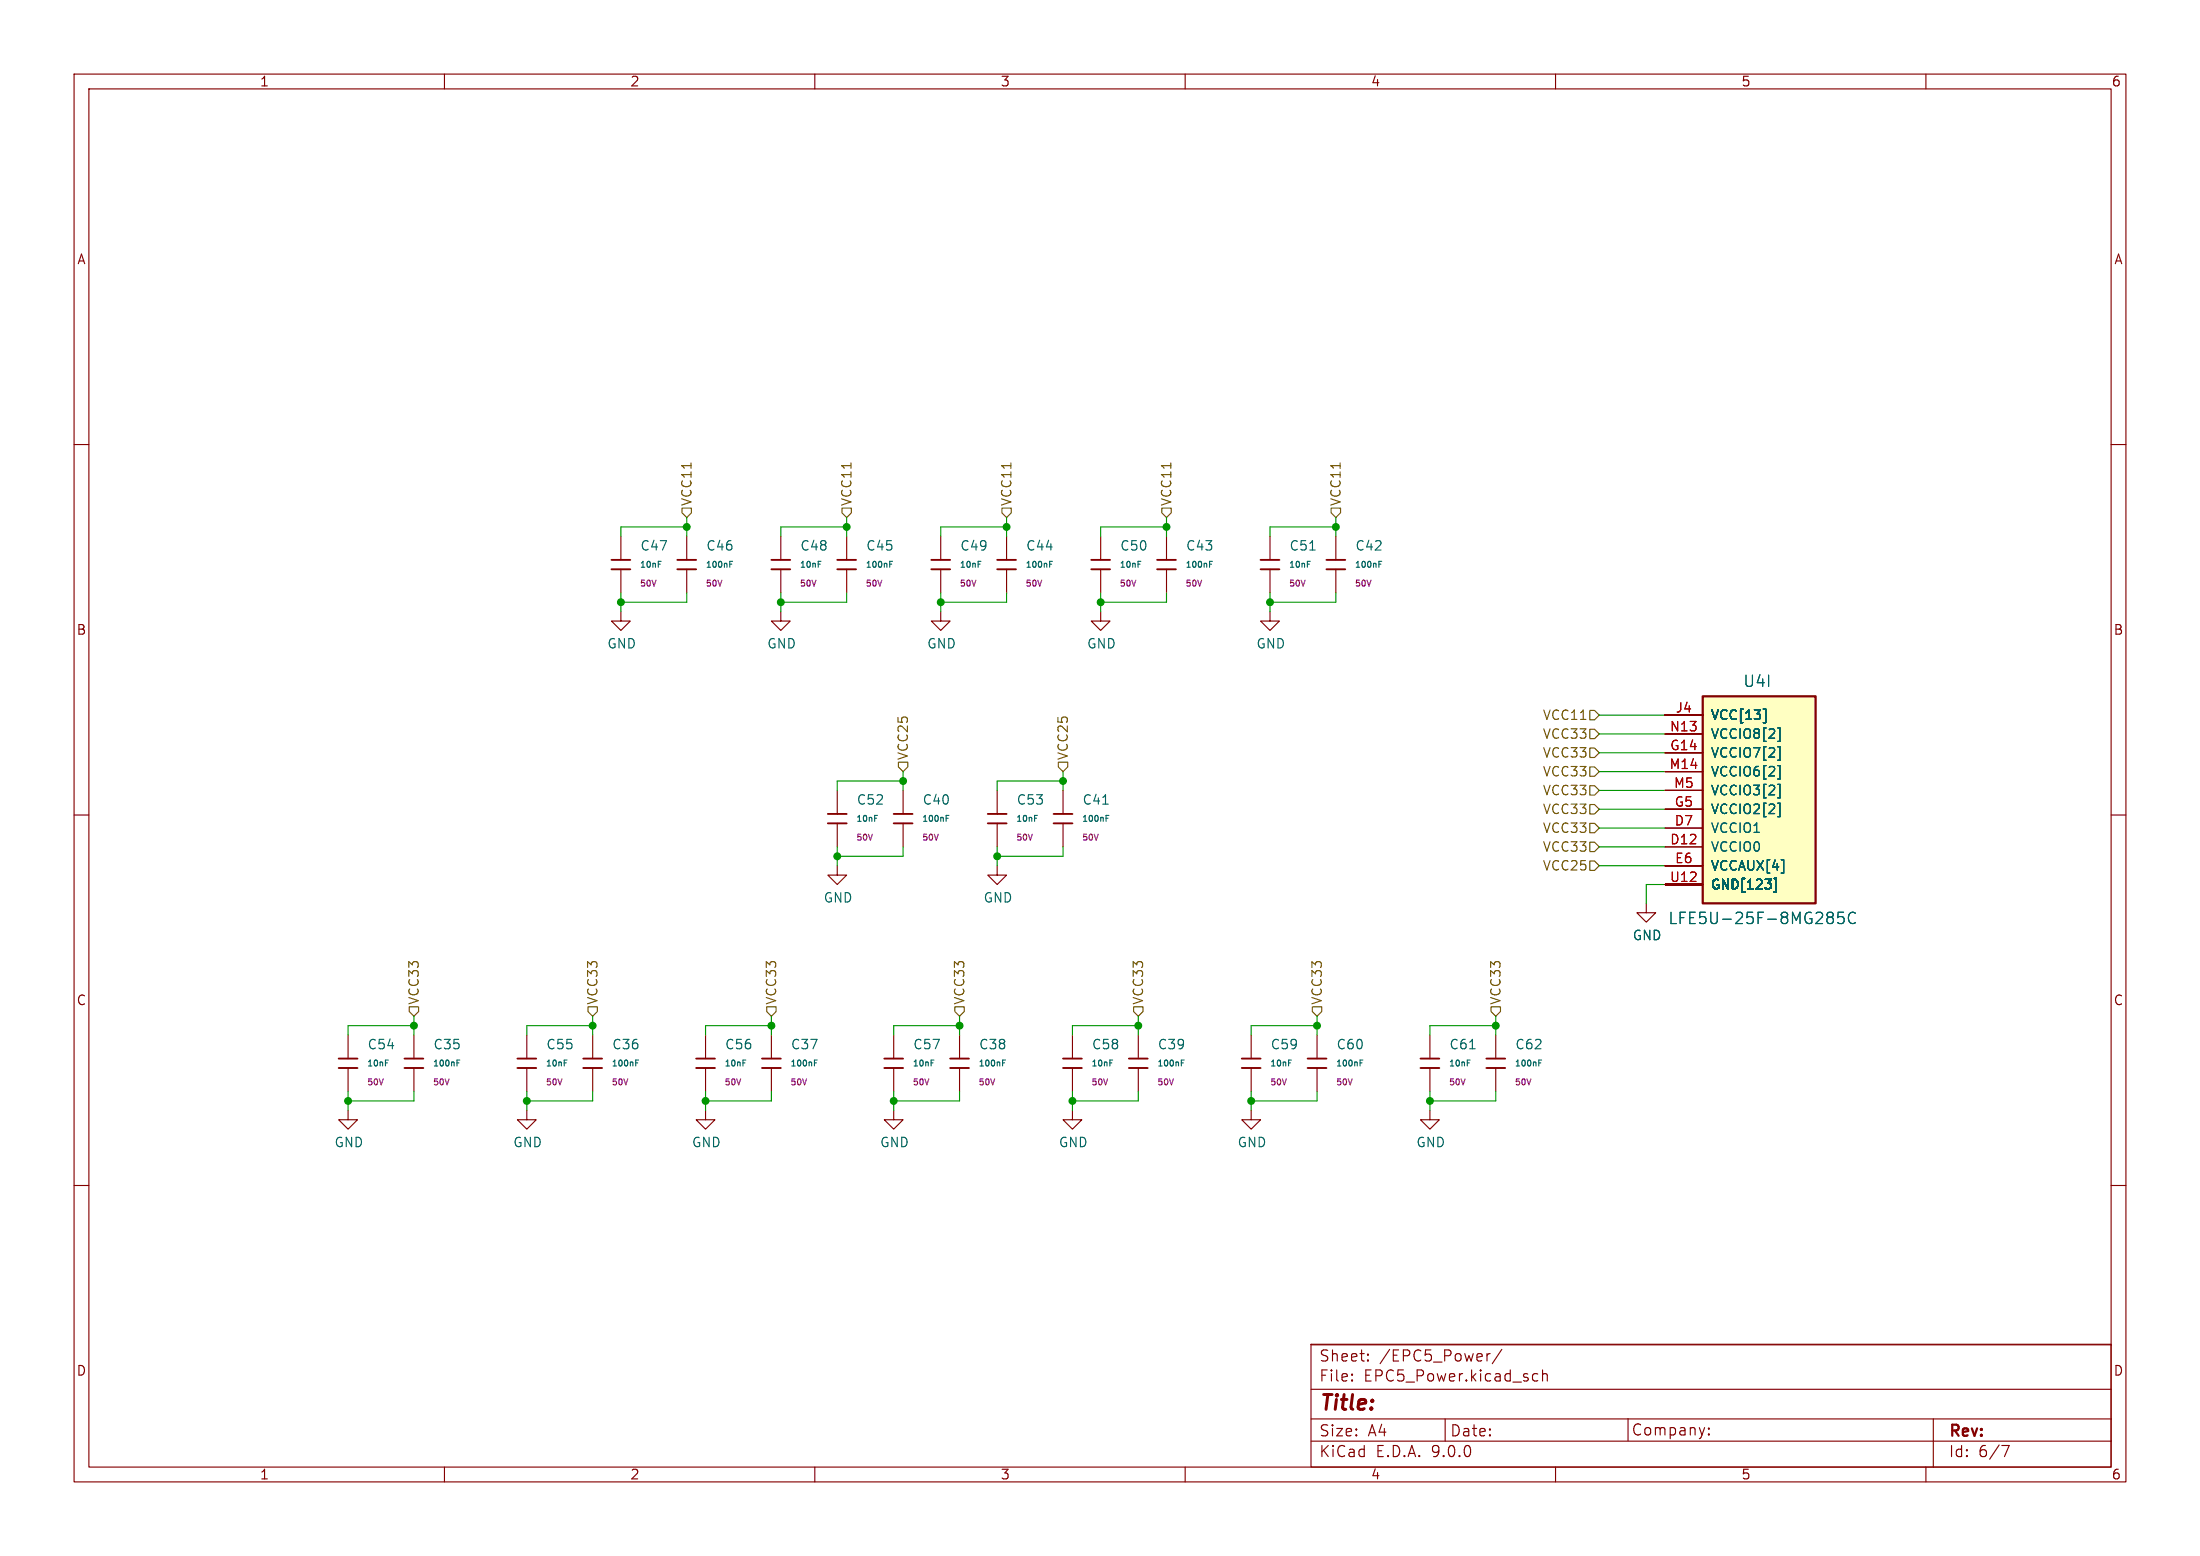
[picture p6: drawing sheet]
<svg xmlns="http://www.w3.org/2000/svg" width="297mm" height="210mm" viewBox="0 0 297 210" stroke-linecap="round" stroke-linejoin="round" font-family="sans-serif">
<g fill="none" stroke="#840000" stroke-width=".15">
<path d="M10 10h277v190h-277zM12 12h273v186h-273zM60 10v2M110 10v2M160 10v2M210 10v2M260 10v2M10 60h2M127 72.4v3.2M127 76.8v3.2M135.9 72.4v3.2M135.9 76.8v3.2"/>
<path d="M148.6 72.4v3.2M148.6 76.8v3.2M157.5 72.4v3.2M157.5 76.8v3.2M171.4 72.4v3.2M171.4 76.8v3.2M180.3 72.4v3.2M180.3 76.8v3.2M285 60h2M127 82.6v1.2h1.3l-1.3 1.3-1.3-1.3h1.3M148.6 82.6v1.2h1.3l-1.3 1.3-1.3-1.3h1.3M171.4 82.6v1.2h1.3l-1.3 1.3-1.2-1.3h1.2"/>
<path d="M10 110h2M121.9 106.7v3.2M121.9 111.1v3.2M134.6 116.8v1.3h1.3l-1.3 1.3-1.3-1.3h1.3M134.6 106.7v3.2M134.6 111.1v3.2M143.5 106.7v3.2M143.5 111.1v3.2M285 110h2M47 139.7v3.2M55.9 139.7v3.2M71.1 139.7v3.2"/>
<path d="M80 139.7v3.2M95.2 139.7v3.2M104.1 139.7v3.2M120.6 139.7v3.2M144.8 139.7v3.2M153.7 139.7v3.2M168.9 139.7v3.2M177.8 139.7v3.2M222.2 121.9v1.3h1.3l-1.3 1.3-1.2-1.3h1.2M47 149.9v1.2h1.3l-1.3 1.3-1.3-1.3h1.3M47 144.1v3.2M55.9 144.1v3.2"/>
<path d="M71.1 149.9v1.2h1.3l-1.3 1.3-1.3-1.3h1.3M71.1 144.1v3.2M80 144.1v3.2M95.2 149.9v1.2h1.3l-1.3 1.3-1.2-1.3h1.2M95.2 144.1v3.2M104.1 144.1v3.2M120.6 149.9v1.2h1.3l-1.3 1.3-1.2-1.3h1.2M120.6 144.1v3.2M144.8 149.9v1.2h1.2l-1.2 1.3-1.3-1.3h1.3M144.8 144.1v3.2M153.7 144.1v3.2M168.9 144.1v3.2"/>
<path d="M177.8 144.1v3.2M193 149.9v1.2h1.3l-1.3 1.3-1.2-1.3h1.2M10 160h2M285 160h2M60 198v2M110 198v2M160 198v2M177 181.4h108v16.6h-108zM177 194.5h108M177 191.5h108M177 187.5h108M177 181.5h108"/>
<path d="M182.5 186.3h.1l-.1 .1M182.5 186.3v.1M182.5 185.5v.1M182.5 185.5h.1l-.1 .1M184.7 183.6v.1M184.7 183.6h-.1l.1 .1M184.7 182.8v.1M184.7 182.8h-.1l.1 .1M195.1 191.5v3M200.7 182.7v1M201.2 182.7l-.3 .1-.2 .2M202.7 182.1l-1.2 2"/>
<path d="M207 186.3l.2 .1 .4-.1M207 185.5l.2-.1 .4 .1M208.2 185.5a.37 .37 0 0 1 .7 .1v.8M208.2 184.9v1.5M210 198v2M219.8 191.5v3M230.7 193.5l.1 .1-.1 .1M230.7 193.5l-.1 .1 .1 .1M230.7 192.7v.2M230.7 193.5v.2M230.7 192.7l.1 .1-.1 .1M230.7 192.7l-.1 .1 .1 .1"/>
<path d="M260 198v2M261 191.5v6.5M270.2 195.1h1l-.6 1.5"/>
</g>
<g fill="none" stroke="#840000" stroke-width=".25">
<path d="M125.7 75.6h2.6M125.7 76.8h2.6M134.6 75.6h2.6M134.6 76.8h2.6M147.3 75.6h2.6M147.3 76.8h2.6M156.2 75.6h2.5M156.2 76.8h2.5M170.2 75.6h2.5M170.2 76.8h2.5M179.1 75.6h2.5M179.1 76.8h2.5"/>
<path d="M120.6 109.9h2.6M120.6 111.1h2.6M133.3 109.9h2.6M133.3 111.1h2.6M142.2 109.9h2.6M142.2 111.1h2.6M45.7 142.9h2.6M45.7 144.1h2.6M54.6 142.9h2.5M54.6 144.1h2.5M69.8 142.9h2.6M69.8 144.1h2.6"/>
<path d="M78.7 142.9h2.6M78.7 144.1h2.6M94 142.9h2.5M94 144.1h2.5M102.9 142.9h2.5M102.9 144.1h2.5M119.4 142.9h2.5M119.4 144.1h2.5M143.5 142.9h2.5M143.5 144.1h2.5M152.4 142.9h2.5M152.4 144.1h2.5"/>
<path d="M167.6 142.9h2.6M167.6 144.1h2.6M176.5 142.9h2.6M176.5 144.1h2.6"/>
</g>
<g fill="none" stroke="#006464" stroke-width=".15">
<path d="M132 75.8h.4M141.7 75.8h.4M141.7 76.1h.3M153.6 75.8h.4M163.3 75.8h.4M163.3 76.1h.3M176.5 75.8h.4M176.8 74.2h.7M186.1 75.8h.4M186.1 76.1h.3M127.7 110.1h.4M127.7 110.4h.3"/>
<path d="M139.7 110.1h.3M148.9 108.5h.7M149.3 110.1h.4M149.3 110.4h.3M52 143.1h.4M61.7 143.1h.4M61.7 143.5h.3M76.2 143.1h.3M85.8 143.1h.4M85.8 143.5h.3M100.3 143.1h.4M109.9 143.1h.4"/>
<path d="M109.9 143.5h.3M125.7 143.1h.4M149.8 143.1h.4M159.5 143.1h.4M159.5 143.5h.2M174 143.1h.3M183.6 143.1h.4M183.6 143.5h.3"/>
</g>
<path d="M229.9 94h15.2v27.9h-15.2z" fill="#ffffc2"/>
<path d="M229.9 94h15.2v27.9h-15.2z" fill="none" stroke="#840000" stroke-width=".3"/>
<g fill="none" stroke="#840000" stroke-width=".15">
<path d="M83.8 72.4v3.2M83.8 76.8v3.2M92.7 72.4v3.2M92.7 76.8v3.2M105.4 72.4v3.2M105.4 76.8v3.2M114.3 72.4v3.2M114.3 76.8v3.2M83.8 82.6v1.2h1.3l-1.3 1.3-1.3-1.3h1.3M105.4 82.6v1.2h1.3l-1.3 1.3-1.3-1.3h1.3M224.8 99.1h5.1M224.8 96.5h5.1"/>
<path d="M113 116.8v1.3h1.3l-1.3 1.3-1.2-1.3h1.2M113 106.7v3.2M113 111.1v3.2M224.8 119.4h5.1M224.8 116.8h5.1M224.8 114.3h5.1M224.8 111.8h5.1M224.8 109.2h5.1M224.8 106.7h5.1M224.8 104.1h5.1M224.8 101.6h5.1M129.5 139.7v3.2"/>
<path d="M193 139.7v3.2M201.9 139.7v3.2M129.5 144.1v3.2M168.9 149.9v1.2h1.3l-1.3 1.3-1.3-1.3h1.3M193 144.1v3.2M201.9 144.1v3.2"/>
</g>
<g fill="none" stroke="#006464" stroke-width=".15">
<path d="M88.9 75.8h.3M98.5 76.1h.3M98.5 75.8h.4M110.5 75.8h.3M120.1 76.1h.3M120.1 75.8h.4M238.1 95.7h.3v1.8h-.3M240 98.2h.3v1.9h-.3M118.1 110.1h.4M239.8 118.6v1.8h-.3M240 108.4h.3v1.8h-.3M240 100.8h.3v1.8h-.3"/>
<path d="M240 103.3h.3v1.8h-.3M240 105.9h.3v1.8h-.3M240.5 116h.3v1.8h-.3M246.9 123.1l.5 .1a.32 .32 0 0 1 .1 .3 .32 .32 0 0 1-.3 .3M246.9 123.8h.3M247.2 123.8l.2 .1 .1 .5-.1 .2h-.5M248.9 123.1h-.7l-.1 .8 .2-.2 .5 .1 .2 .2-.1 .5-.2 .1h-.4l-.2-.1M250.5 123.3a.61 .61 0 0 0-.8 0 .61 .61 0 0 0-.2 .7 .57 .57 0 0 0 .3 .6 .57 .57 0 0 0 .7-.1M135.3 143.5h.3M135.3 143.1h.4M198.1 143.1h.4M198.4 141.5h.7"/>
<path d="M207.7 143.5h.3M207.7 143.1h.4"/>
</g>
<g fill="none" stroke="#840000" stroke-width=".25">
<path d="M82.5 75.6h2.6M82.5 76.8h2.6M91.4 75.6h2.6M91.4 76.8h2.6M104.1 75.6h2.6M104.1 76.8h2.6M113 75.6h2.6M113 76.8h2.6M111.8 109.9h2.5M111.8 111.1h2.5M128.3 142.9h2.5M128.3 144.1h2.5"/>
<path d="M191.8 142.9h2.5M191.8 144.1h2.5M200.7 142.9h2.5M200.7 144.1h2.5"/>
</g>
<g fill="none" stroke="#725600" stroke-width=".15">
<path d="M92.1 68.6h1.2v.6l-.6 .7-.6-.7zM113.7 68.6h1.2v.6l-.6 .7-.6-.7zM135.3 68.6h1.2v.6l-.6 .7-.6-.7zM156.8 68.6h1.3v.6l-.6 .7-.7-.7zM179.7 68.6h1.3v.6l-.7 .7-.6-.7zM214.6 95.9h.7l.6 .6-.6 .7h-.7zM214.6 98.4h.7l.6 .7-.6 .6h-.7zM121.3 102.9h1.3v.6l-.7 .6-.6-.6zM142.9 102.9h1.2v.6l-.6 .6-.6-.6zM214.6 116.2h.7l.6 .6-.6 .7h-.7zM214.6 113.7h.7l.6 .6-.6 .6h-.7zM214.6 101h.7l.6 .6-.6 .6h-.7z"/>
<path d="M214.6 103.5h.7l.6 .6-.6 .7h-.7zM214.6 106h.7l.6 .7-.6 .6h-.7zM214.6 108.6h.7l.6 .6-.6 .7h-.7zM214.6 111.1h.7l.6 .7-.6 .6h-.7zM55.2 135.9h1.3v.6l-.6 .7-.7-.7zM79.4 135.9h1.2v.6l-.6 .7-.6-.7zM103.5 135.9h1.3v.6l-.7 .7-.6-.7zM128.9 135.9h1.3v.6l-.7 .7-.6-.7zM153 135.9h1.3v.6l-.6 .7-.7-.7zM177.2 135.9h1.2v.6l-.6 .7-.6-.7zM201.3 135.9h1.3v.6l-.7 .7-.6-.7z"/>
</g>
<g fill="none" stroke="#009600" stroke-width=".15">
<path d="M92.7 71.1h-8.9v1.3M92.7 69.9v2.5M114.3 71.1h-8.9v1.3M114.3 69.9v2.5M135.9 71.1h-8.9v1.3M135.9 69.9v2.5M157.5 71.1h-8.9v1.3M157.5 69.9v2.5M180.3 71.1h-8.9v1.3M180.3 69.9v2.5M83.8 80v2.6M92.7 80v1.3h-8.9"/>
<path d="M105.4 80v2.6M114.3 80v1.3h-8.9M127 80v2.6M135.9 80v1.3h-8.9M148.6 80v2.6M157.5 80v1.3h-8.9M171.4 80v2.6M180.3 80v1.3h-8.9M215.9 99.1h8.9M215.9 96.5h8.9M113 114.3v2.5M121.9 105.4h-8.9v1.3"/>
<path d="M121.9 114.3v1.3h-8.9M121.9 104.1v2.6M134.6 114.3v2.5M143.5 104.1v2.6M143.5 114.3v1.3h-8.9M143.5 105.4h-8.9v1.3M215.9 101.6h8.9M215.9 111.8h8.9M215.9 109.2h8.9M215.9 104.1h8.9M215.9 106.7h8.9M215.9 116.8h8.9"/>
<path d="M215.9 114.3h8.9M224.8 119.4h-2.6v2.5M55.9 138.4h-8.9v1.3M55.9 137.2v2.5M80 138.4h-8.9v1.3M80 137.2v2.5M104.1 138.4h-8.9v1.3M104.1 137.2v2.5M129.5 137.2v2.5M129.5 138.4h-8.9v1.3M153.7 138.4h-8.9v1.3M153.7 137.2v2.5"/>
<path d="M177.8 137.2v2.5M177.8 138.4h-8.9v1.3M201.9 138.4h-8.9v1.3M201.9 137.2v2.5M47 147.3v2.6M55.9 147.3v1.3h-8.9M71.1 147.3v2.6M80 147.3v1.3h-8.9M95.2 147.3v2.6M104.1 147.3v1.3h-8.9M120.6 147.3v2.6M129.5 147.3v1.3h-8.9"/>
<path d="M144.8 147.3v2.6M153.7 147.3v1.3h-8.9M168.9 147.3v2.6M177.8 147.3v1.3h-8.9M193 147.3v2.6M201.9 147.3v1.3h-8.9"/>
</g>
<g fill="#009600" stroke="#009600" stroke-width=".15">
<circle cx="47" cy="148.6" r=".46"/>
<circle cx="95.2" cy="148.6" r=".46"/>
<circle cx="71.1" cy="148.6" r=".46"/>
<circle cx="55.9" cy="138.4" r=".46"/>
<circle cx="104.1" cy="138.4" r=".46"/>
<circle cx="80" cy="138.4" r=".46"/>
<circle cx="120.6" cy="148.6" r=".46"/>
<circle cx="143.5" cy="105.4" r=".46"/>
<circle cx="153.7" cy="138.4" r=".46"/>
<circle cx="129.5" cy="138.4" r=".46"/>
<circle cx="121.9" cy="105.4" r=".46"/>
<circle cx="134.6" cy="115.6" r=".46"/>
<circle cx="177.8" cy="138.4" r=".46"/>
<circle cx="193" cy="148.6" r=".46"/>
<circle cx="144.8" cy="148.6" r=".46"/>
<circle cx="168.9" cy="148.6" r=".46"/>
<circle cx="92.7" cy="71.1" r=".46"/>
<circle cx="113" cy="115.6" r=".46"/>
<circle cx="83.8" cy="81.3" r=".46"/>
<circle cx="105.4" cy="81.3" r=".46"/>
<circle cx="157.5" cy="71.1" r=".46"/>
<circle cx="135.9" cy="71.1" r=".46"/>
<circle cx="148.6" cy="81.3" r=".46"/>
<circle cx="171.4" cy="81.3" r=".46"/>
<circle cx="127" cy="81.3" r=".46"/>
<circle cx="180.3" cy="71.1" r=".46"/>
<circle cx="114.3" cy="71.1" r=".46"/>
<circle cx="201.9" cy="138.4" r=".46"/>
</g>
<text font-size="2.8" fill="#840000" x="178" y="190.9">Title:</text>
<g font-size="2.1" fill="#006464">
<text x="235.3" y="92.9">U4I</text>
<text x="225.1" y="124.9">LFE5U-25F-8MG285C</text>
</g>
<g font-size="2.1" fill="#840000">
<text x="178" y="184">Sheet:</text>
<text x="186.2" y="184">/EPC5_Power/</text>
<text x="178" y="186.7">File:</text>
<text x="184.1" y="186.7">EPC5_Power.kicad_sch</text>
<text x="178" y="196.9">KiCad</text>
<text x="178" y="194.1">Size:</text>
<text x="184.7" y="194.1">A4</text>
<text x="185.7" y="196.9">E.D.A.</text>
<text x="193.3" y="196.9">9.0.0</text>
<text x="195.7" y="194.1">Date:</text>
<text x="220.2" y="194">Company:</text>
<text x="263" y="194.3">Rev:</text>
<text x="263" y="196.9">Id:</text>
<text x="267.1" y="196.9">6/7</text>
</g>
<g font-size="1.8" fill="#840000">
<text x="35" y="11.9">1</text>
<text x="85" y="11.9">2</text>
<text x="135" y="11.9">3</text>
<text x="185" y="11.9">4</text>
<text x="235" y="11.9">5</text>
<text x="285" y="11.9">6</text>
<text x="10.3" y="35.9">A</text>
<text x="285.3" y="35.9">A</text>
<text x="10.3" y="85.9">B</text>
<text x="285.3" y="85.9">B</text>
<text x="10.3" y="135.9">C</text>
<text x="285.3" y="135.9">C</text>
<text x="10.3" y="185.9">D</text>
<text x="285.3" y="185.9">D</text>
<text x="35" y="199.9">1</text>
<text x="85" y="199.9">2</text>
<text x="135" y="199.9">3</text>
<text x="185" y="199.9">4</text>
<text x="235" y="199.9">5</text>
<text x="285" y="199.9">6</text>
</g>
<g font-size="1.8" fill="#725600">
<text x="93.6" y="68.4" transform="rotate(-90 93.6 68.4)">VCC11</text>
<text x="115.2" y="68.4" transform="rotate(-90 115.2 68.4)">VCC11</text>
<text x="136.8" y="68.4" transform="rotate(-90 136.8 68.4)">VCC11</text>
<text x="158.3" y="68.4" transform="rotate(-90 158.3 68.4)">VCC11</text>
<text x="181.2" y="68.4" transform="rotate(-90 181.2 68.4)">VCC11</text>
<text x="208.2" y="97.4">VCC11</text>
<text x="208.2" y="99.9">VCC33</text>
<text x="122.8" y="102.7" transform="rotate(-90 122.8 102.7)">VCC25</text>
<text x="144.4" y="102.7" transform="rotate(-90 144.4 102.7)">VCC25</text>
<text x="208.2" y="102.5">VCC33</text>
<text x="208.2" y="105">VCC33</text>
<text x="208.2" y="107.5">VCC33</text>
<text x="208.2" y="110.1">VCC33</text>
<text x="208.2" y="112.6">VCC33</text>
<text x="208.2" y="117.7">VCC25</text>
<text x="208.2" y="115.2">VCC33</text>
<text x="56.7" y="135.7" transform="rotate(-90 56.7 135.7)">VCC33</text>
<text x="80.9" y="135.7" transform="rotate(-90 80.9 135.7)">VCC33</text>
<text x="105" y="135.7" transform="rotate(-90 105 135.7)">VCC33</text>
<text x="130.4" y="135.7" transform="rotate(-90 130.4 135.7)">VCC33</text>
<text x="154.5" y="135.7" transform="rotate(-90 154.5 135.7)">VCC33</text>
<text x="178.7" y="135.7" transform="rotate(-90 178.7 135.7)">VCC33</text>
<text x="202.8" y="135.7" transform="rotate(-90 202.8 135.7)">VCC33</text>
</g>
<g font-size="1.8" fill="#006464">
<text x="86.4" y="74.5">C47</text>
<text x="95.3" y="74.5">C46</text>
<text x="108" y="74.5">C48</text>
<text x="116.8" y="74.5">C45</text>
<text x="129.5" y="74.5">C49</text>
<text x="138.4" y="74.5">C44</text>
<text x="151.1" y="74.5">C50</text>
<text x="160" y="74.5">C43</text>
<text x="174" y="74.5">C51</text>
<text x="182.9" y="74.5">C42</text>
<text x="81.9" y="87.7">GND</text>
<text x="103.5" y="87.7">GND</text>
<text x="125.1" y="87.7">GND</text>
<text x="146.7" y="87.7">GND</text>
<text x="169.5" y="87.7">GND</text>
<text x="230.9" y="99.9">VCCIO8[2]</text>
<text x="230.9" y="97.4">VCC[13]</text>
<text x="230.9" y="107.5">VCCIO3[2]</text>
<text x="230.9" y="105">VCCIO6[2]</text>
<text x="230.9" y="102.5">VCCIO7[2]</text>
<text x="115.6" y="108.8">C52</text>
<text x="124.5" y="108.8">C40</text>
<text x="137.2" y="108.8">C53</text>
<text x="146.1" y="108.8">C41</text>
<text x="230.9" y="112.6">VCCIO1</text>
<text x="230.9" y="110.1">VCCIO2[2]</text>
<text x="230.9" y="117.7">VCCAUX[4]</text>
<text x="230.9" y="115.2">VCCIO0</text>
<text x="111.1" y="122">GND</text>
<text x="132.7" y="122">GND</text>
<text x="230.9" y="120.2">GND[123]</text>
<text x="220.3" y="127.1">GND</text>
<text x="49.5" y="141.8">C54</text>
<text x="58.4" y="141.8">C35</text>
<text x="73.7" y="141.8">C55</text>
<text x="82.6" y="141.8">C36</text>
<text x="97.8" y="141.8">C56</text>
<text x="106.7" y="141.8">C37</text>
<text x="123.2" y="141.8">C57</text>
<text x="132.1" y="141.8">C38</text>
<text x="147.3" y="141.8">C58</text>
<text x="156.2" y="141.8">C39</text>
<text x="171.5" y="141.8">C59</text>
<text x="180.3" y="141.8">C60</text>
<text x="195.6" y="141.8">C61</text>
<text x="204.5" y="141.8">C62</text>
<text x="45.1" y="155">GND</text>
<text x="69.2" y="155">GND</text>
<text x="93.3" y="155">GND</text>
<text x="118.7" y="155">GND</text>
<text x="142.9" y="155">GND</text>
<text x="167" y="155">GND</text>
<text x="191.1" y="155">GND</text>
</g>
<g font-size="1.8" fill="#a90000">
<text x="225.4" y="98.8">N13</text>
<text x="225.4" y="101.3">G14</text>
<text x="226.1" y="96.3">J4</text>
<text x="225.3" y="103.9">M14</text>
<text x="225.9" y="106.4">M5</text>
<text x="226" y="111.5">D7</text>
<text x="226" y="109">G5</text>
<text x="225.4" y="119.1">U12</text>
<text x="225.4" y="114">D12</text>
<text x="226" y="116.6">E6</text>
</g>
<g font-size="1.1" fill="#006464">
<text x="86.3" y="76.8">10nF</text>
<text x="95.2" y="76.8">100nF</text>
<text x="107.9" y="76.8">10nF</text>
<text x="116.8" y="76.8">100nF</text>
<text x="129.5" y="76.8">10nF</text>
<text x="138.4" y="76.8">100nF</text>
<text x="151.1" y="76.8">10nF</text>
<text x="159.9" y="76.8">100nF</text>
<text x="173.9" y="76.8">10nF</text>
<text x="182.8" y="76.8">100nF</text>
<text x="115.5" y="111.1">10nF</text>
<text x="124.4" y="111.1">100nF</text>
<text x="137.1" y="111.1">10nF</text>
<text x="146" y="111.1">100nF</text>
<text x="49.5" y="144.1">10nF</text>
<text x="58.3" y="144.1">100nF</text>
<text x="73.6" y="144.1">10nF</text>
<text x="82.5" y="144.1">100nF</text>
<text x="97.7" y="144.1">10nF</text>
<text x="106.6" y="144.1">100nF</text>
<text x="123.1" y="144.1">10nF</text>
<text x="132" y="144.1">100nF</text>
<text x="147.2" y="144.1">10nF</text>
<text x="156.1" y="144.1">100nF</text>
<text x="171.4" y="144.1">10nF</text>
<text x="180.3" y="144.1">100nF</text>
<text x="195.5" y="144.1">10nF</text>
<text x="204.4" y="144.1">100nF</text>
</g>
<g font-size="1.1" fill="#840084">
<text x="86.3" y="79.4">50V</text>
<text x="95.2" y="79.4">50V</text>
<text x="107.9" y="79.4">50V</text>
<text x="116.8" y="79.4">50V</text>
<text x="129.5" y="79.4">50V</text>
<text x="138.4" y="79.4">50V</text>
<text x="151.1" y="79.4">50V</text>
<text x="159.9" y="79.4">50V</text>
<text x="173.9" y="79.4">50V</text>
<text x="182.8" y="79.4">50V</text>
<text x="115.5" y="113.7">50V</text>
<text x="124.4" y="113.7">50V</text>
<text x="137.1" y="113.7">50V</text>
<text x="146" y="113.7">50V</text>
<text x="49.5" y="146.7">50V</text>
<text x="58.3" y="146.7">50V</text>
<text x="73.6" y="146.7">50V</text>
<text x="82.5" y="146.7">50V</text>
<text x="97.7" y="146.7">50V</text>
<text x="106.6" y="146.7">50V</text>
<text x="123.1" y="146.7">50V</text>
<text x="132" y="146.7">50V</text>
<text x="147.2" y="146.7">50V</text>
<text x="156.1" y="146.7">50V</text>
<text x="171.4" y="146.7">50V</text>
<text x="180.3" y="146.7">50V</text>
<text x="195.5" y="146.7">50V</text>
<text x="204.4" y="146.7">50V</text>
</g>
</svg>
